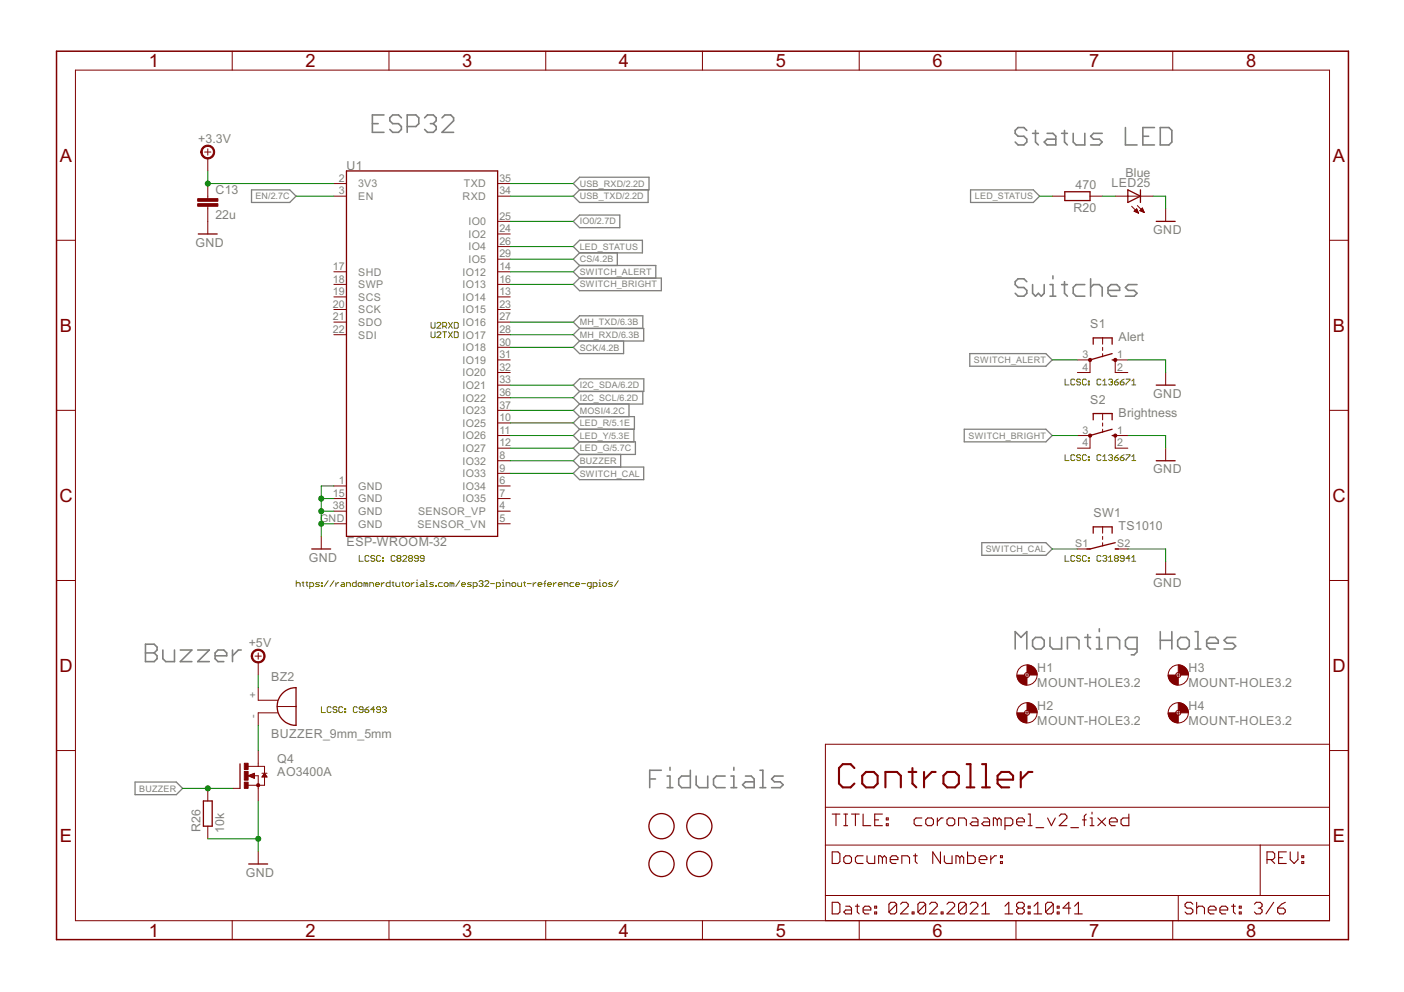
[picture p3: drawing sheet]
<svg xmlns="http://www.w3.org/2000/svg" width="297mm" height="210mm" viewBox="0 0 297 210" stroke-linecap="round" stroke-linejoin="round" font-family="sans-serif">
<g fill="none" stroke="#808000" stroke-width=".21">
<path d="M91.2 68.2v1l.2 .2h.4l.2-.2v-1M91.2 70.2v1l.2 .2h.4l.2-.2v-1M92.4 68.4l.2-.2h.4l.3 .2v.2l-.9 .8h.9M92.4 70.4l.2-.2h.4l.3 .2v.2l-.9 .8h.9M93.7 69h.6l.2-.2v-.4l-.2-.2h-.6v1.2M93.7 70.2h.8M94.1 69l.4 .4M94.1 70.2v1.2M94.9 68.2l.8 1.2M94.9 70.2l.8 1.2M95.7 68.2l-.8 1.2M95.7 70.2l-.8 1.2"/>
<path d="M96.1 68.2h.6l.2 .2v.8l-.2 .2h-.6zM96.1 70.2h.6l.2 .2v.8l-.2 .2h-.6zM225.3 80.2v1.2h.9M225.3 96.2v1.3h.9M227.4 80.4l-.2-.2h-.4l-.2 .2v.8l.2 .2h.4l.2-.2M227.4 96.4l-.2-.2h-.4l-.2 .2v.8l.2 .3h.4l.2-.3M228.6 80.4l-.2-.2h-.4l-.2 .2 .2 .4h.4l.2 .2-.2 .4h-.4l-.2-.2M228.6 96.4l-.2-.2h-.4l-.2 .2 .2 .4h.4l.2 .2-.2 .5h-.4l-.2-.3M229.8 80.4l-.2-.2h-.4l-.2 .2v.8l.2 .2h.4l.2-.2M229.8 96.4l-.2-.2h-.4l-.2 .2v.8l.2 .3h.4l.2-.3M230.3 81.2h.2v.2h-.2zM230.3 80.6h.2v.2h-.2z"/>
<path d="M230.3 96.6h.2v.2h-.2zM230.3 97.2h.2v.3h-.2zM232.9 80.4l-.2-.2h-.4l-.2 .2v.8l.2 .2h.4l.2-.2M232.9 96.4l-.2-.2h-.4l-.2 .2v.8l.2 .3h.4l.2-.3M233.3 81.4h.8M233.3 80.6l.4-.4v1.2M233.3 96.6l.4-.4v1.3M233.3 97.5h.8M234.5 80.4l.3-.2h.4l.2 .2-.2 .4M234.5 96.4l.3-.2h.4l.2 .2-.2 .4M234.9 80.8h.3M234.9 96.8h.3"/>
<path d="M235.2 80.8l.2 .2-.2 .4h-.4l-.3-.2M235.2 96.8l.2 .2-.2 .5h-.4l-.3-.3M235.8 80.8h.6l.2 .4-.2 .2h-.4l-.2-.2zM235.8 96.8h.6l.2 .4-.2 .3h-.4l-.2-.3zM236.6 80.2l-.8 .6M236.6 96.2l-.8 .6M237 80.8h.6l.2 .4-.2 .2h-.4l-.2-.2zM237 96.8h.6l.2 .4-.2 .3h-.4l-.2-.3zM237.8 80.2l-.8 .6M237.8 96.2l-.8 .6M238.2 80.2h.9v.2l-.9 .8v.2M238.2 96.2h.9v.2l-.9 .8v.3"/>
<path d="M239.5 81.4h.8M239.5 80.6l.4-.4v1.2M239.5 96.6l.4-.4v1.3M239.5 97.5h.8M76 117.5v1.3h.8M78.1 117.8l-.2-.3h-.5l-.2 .3v.8l.2 .2h.5l.2-.2M79.3 117.8l-.2-.3h-.4l-.2 .5 .2 .2h.4l.2 .4-.2 .2h-.4l-.2-.2M80.5 117.8l-.2-.3h-.4l-.2 .3v.8l.2 .2h.4l.2-.2M80.9 118.6h.2v.2h-.2zM80.9 118h.2v.2h-.2zM83.6 117.8l-.2-.3h-.4l-.2 .3v.8l.2 .2h.4l.2-.2M84.2 118.2l-.2 .2 .2 .4h.4l.2-.2-.2-.4"/>
<path d="M84.2 118.2l-.2-.2 .2-.5h.4l.2 .3-.2 .4M84.2 118.2h.4M85.2 117.8l.2-.3h.4l.2 .3v.2l-.8 .8h.8M86.7 118.2l-.3 .2 .3 .4h.4l.2-.2-.2-.4M86.7 118.2l-.3-.2 .3-.5h.4l.2 .3-.2 .4M86.7 118.2h.4M88.5 118.2h-.6l-.2-.2 .2-.5h.4l.2 .3v.8l-.2 .2h-.4l-.2-.2M89.7 118.2h-.6l-.2-.2 .2-.5h.4l.2 .3v.8l-.2 .2h-.4l-.2-.2M225.3 117.5v1.3h.9M227.4 117.8l-.2-.3h-.4l-.2 .3v.8l.2 .2h.4l.2-.2M228.6 117.8l-.2-.3h-.4l-.2 .5 .2 .2h.4l.2 .4-.2 .2h-.4l-.2-.2M229.8 117.8l-.2-.3h-.4l-.2 .3v.8l.2 .2h.4l.2-.2"/>
<path d="M230.3 118.6h.2v.2h-.2zM230.3 118h.2v.2h-.2zM232.9 117.8l-.2-.3h-.4l-.2 .3v.8l.2 .2h.4l.2-.2M233.3 117.8l.2-.3h.4l.2 .3-.2 .4M233.7 118.2h.2M233.9 118.2l.2 .2-.2 .4h-.4l-.2-.2M234.5 118.8h.9M234.5 118l.4-.5v1.3M236 118.2l-.2 .2 .2 .4h.4l.2-.2-.2-.4M236 118.2l-.2-.2 .2-.5h.4l.2 .3-.2 .4M236 118.2h.4M237.8 118.2h-.6l-.2-.2 .2-.5h.4l.2 .3v.8l-.2 .2h-.4l-.2-.2"/>
<path d="M239.1 118.2h-.9l.6-.7v1.3M239.5 118.8h.8M239.5 118l.4-.5v1.3M62.7 122.9v1.2M62.7 123.5l.2-.2h.4l.2 .2v.6M63.9 123.3h.4M64.1 123.1v.8l.2 .2M64.7 123.3h.4M64.9 123.1v.8l.2 .2M65.5 124.1h.6l.3-.2v-.4l-.3-.2h-.6v1.2M67.6 123.3h-.6l-.2 .2 .8 .4-.2 .2h-.6M68 123.3h.2v.2h-.2z"/>
<path d="M68 123.9h.2v.2h-.2zM69.4 122.9l-.8 1.2M70.7 122.9l-.9 1.2M71.1 123.3v.8M71.7 123.3l-.6 .4M72.3 123.3h.4l.2 .2v.6h-.6l-.2-.2 .2-.2h.6M73.3 124.1v-.8h.6l.2 .2v.6M75.4 122.9v1.2h-.7l-.2-.2v-.4l.2-.2h.7M75.8 123.5l.2-.2h.4l.2 .2v.4l-.2 .2h-.4l-.2-.2zM77.4 123.5l-.4-.2v.8M77.4 123.5v.6M77.4 123.5l.2-.2 .2 .2v.6"/>
<path d="M78.2 124.1v-.8h.6l.2 .2v.6M79.5 123.7h.8l-.2-.4h-.4l-.2 .2v.4l.2 .2h.4M80.7 123.3v.8M81.3 123.3h-.2l-.4 .4M82.5 122.9v1.2h-.6l-.2-.2v-.4l.2-.2h.6M82.9 123.3h.4M83.1 123.1v.8l.2 .2M83.8 123.3v.6l.1 .2h.7v-.8M85 123.3h.4M85.2 123.1v.8l.2 .2M85.8 123.5l.2-.2h.4l.2 .2v.4l-.2 .2h-.4l-.2-.2zM87 123.3v.8"/>
<path d="M87.6 123.3l-.6 .4M88.1 123.3h.1v.8M88.1 124.1h.4M88.2 122.7v.2M89.1 123.3h.4l.2 .2v.6h-.6l-.2-.2 .2-.2h.6M90.1 124.1h.4M90.1 122.9h.2v1.2M91.7 123.3h-.6l-.2 .2 .8 .4-.2 .2h-.6M92.1 123.9h.3v.2h-.3zM93.6 123.3h-.6l-.2 .2v.4l.2 .2h.6M94 123.5l.2-.2h.4l.2 .2v.4l-.2 .2h-.4l-.2-.2zM95.6 123.5l-.4-.2v.8"/>
<path d="M95.6 123.5v.6M95.6 123.5l.2-.2 .2 .2v.6M97.3 122.9l-.9 1.2M97.7 123.7h.8l-.2-.4h-.4l-.2 .2v.4l.2 .2h.4M99.7 123.3h-.6l-.2 .2 .8 .4-.2 .2h-.6M100.1 124.1h.6l.2-.2v-.4l-.2-.2h-.6v1.2M101.3 123.1l.3-.2h.4l.2 .2-.2 .4M101.7 123.5h.3M102 123.5l.2 .2-.2 .4h-.4l-.3-.2M102.6 123.1l.2-.2h.4l.2 .2v.2l-.8 .8h.8M103.8 123.5h.8M105 124.1h.6l.3-.2v-.4l-.3-.2h-.6v1.2"/>
<path d="M106.3 123.3h.2v.8M106.3 124.1h.4M106.5 122.7v.2M107.1 124.1v-.8h.6l.2 .2v.6M108.5 123.3h.4l.2 .2v.4l-.2 .2h-.4l-.2-.2v-.4zM109.5 123.3v.6l.2 .2h.6v-.8M110.8 123.3h.4M111 123.1v.8l.2 .2M111.6 123.5h.8M112.8 123.3v.8M113.4 123.3l-.6 .4M113.8 123.7h.8l-.2-.4h-.4l-.2 .2v.4l.2 .2h.4"/>
<path d="M115.1 123.5h.4M115.5 122.9l-.2 .2v1M115.9 123.7h.8l-.2-.4h-.4l-.2 .2v.4l.2 .2h.4M117.1 123.3v.8M117.7 123.3l-.6 .4M118.1 123.7h.8l-.2-.4h-.4l-.2 .2v.4l.2 .2h.4M119.4 124.1v-.8h.6l.2 .2v.6M121.4 123.3h-.6l-.2 .2v.4l.2 .2h.6M121.8 123.7h.8l-.2-.4h-.4l-.2 .2v.4l.2 .2h.4M123 123.5h.8M125.1 124.1h-.6l-.2-.2v-.4l.2-.2h.6v1l-.4 .2M125.5 124.1h.6l.2-.2v-.4l-.2-.2h-.6v1.2"/>
<path d="M126.7 123.3h.2v.8M126.7 124.1h.4M126.9 122.7v.2M127.5 123.5l.2-.2h.4l.3 .2v.4l-.3 .2h-.4l-.2-.2zM129.6 123.3h-.6l-.2 .2 .8 .4-.2 .2h-.6M130.8 122.9l-.8 1.2M68 149.5v1.3h.8M70.1 149.8l-.3-.3h-.4l-.2 .3v.8l.2 .2h.4l.3-.2M71.3 149.8l-.2-.3h-.4l-.2 .3 .2 .4h.4l.2 .2-.2 .4h-.4l-.2-.2M72.5 149.8l-.2-.3h-.4l-.2 .3v.8l.2 .2h.4l.2-.2M72.9 150.6h.2v.2h-.2zM72.9 149.9h.2v.3h-.2z"/>
<path d="M75.6 149.8l-.2-.3h-.4l-.2 .3v.8l.2 .2h.4l.2-.2M76.8 150.2h-.6l-.2-.3 .2-.4h.4l.2 .3v.8l-.2 .2h-.4l-.2-.2M77.2 150.2h.6l.2 .4-.2 .2h-.4l-.2-.2zM78 149.5l-.8 .7M79.3 150.2h-.9l.7-.7v1.3M80.5 150.2h-.6l-.2-.3 .2-.4h.4l.2 .3v.8l-.2 .2h-.4l-.2-.2M80.9 149.8l.2-.3h.4l.2 .3-.2 .4M81.3 150.2h.2M81.5 150.2l.2 .2-.2 .4h-.4l-.2-.2"/>
</g>
<g fill="none" stroke="#808080" stroke-width=".34">
<path d="M78.8 26.2h1.2M81.2 24.3h-2.4v3.7h2.4M84.9 24.9l-.6-.6h-1.2l-.6 .6v.6l.6 .7h1.2l.6 .6v.6l-.6 .6h-1.2l-.6-.6M86.1 26.8h1.9l.6-.6v-1.3l-.6-.6h-1.9v3.7M89.8 24.9l.6-.6h1.3l.6 .6v.6l-.6 .7M91.1 26.2h.6M91.7 26.2l.6 .6v.6l-.6 .6h-1.3l-.6-.6M93.5 24.9l.6-.6h1.3l.6 .6v.6l-2.5 2.5h2.5M217.2 27.6l-.6-.6h-1.2l-.6 .6v.6l.6 .6h1.2l.6 .6v.7l-.6 .6h-1.2l-.6-.6M218.5 28.2h1.2M219.1 27.6v2.5l.6 .6M221.5 28.2h1.3l.6 .6v1.9h-1.9l-.6-.6 .6-.7h1.9"/>
<path d="M224.6 28.2h1.2M225.2 27.6v2.5l.6 .6M227.1 28.2v1.9l.6 .6h1.8v-2.5M233.2 28.2h-1.8l-.7 .6 .7 .6h1.2l.6 .7-.6 .6h-1.9M238.1 27v3.7h2.5M241.8 28.8h1.2M244.2 27h-2.4v3.7h2.4M245.5 27h1.8l.6 .6v2.5l-.6 .6h-1.8zM217.2 59.6l-.6-.6h-1.2l-.6 .6v.6l.6 .6h1.2l.6 .6v.7l-.6 .6h-1.2l-.6-.6M222.8 58.4v.6M225.2 59.6v2.5l.6 .6M230.7 59v3.7"/>
<path d="M218.5 60.2v1.9l.6 .6 .6-.6 .6 .6 .6-.6v-1.9M222.1 62.7h1.3M222.1 60.2h.7v2.5M224.6 60.2h1.2M229.5 60.2h-1.8l-.6 .6v1.3l.6 .6h1.8M230.7 60.8l.7-.6h1.2l.6 .6v1.9M234.4 61.4h2.5v-.6l-.6-.6h-1.3l-.6 .6v1.3l.6 .6h1.3M240.6 60.2h-1.9l-.6 .6 .6 .6h1.2l.7 .7-.7 .6h-1.8M30.8 136.3h1.8l.6 .6v.6l-.6 .7 .6 .6v.6l-.6 .6h-1.8zM30.8 138.2h1.8M34.5 137.5v1.9l.6 .6h1.8v-2.5M38.1 137.5h2.5l-2.5 2.5h2.5"/>
<path d="M41.8 137.5h2.5l-2.5 2.5h2.5M45.5 138.8h2.5v-.6l-.7-.7h-1.2l-.6 .7v1.2l.6 .6h1.2M49.2 137.5v2.5M51 137.5h-.6l-1.2 1.3M214.8 137.3v-3.7l1.2 1.3 1.2-1.3v3.7M219.1 134.9h1.2l.6 .6v1.2l-.6 .6h-1.2l-.6-.6v-1.2zM222.1 134.9v1.8l.7 .6h1.8v-2.4M225.8 137.3v-2.4h1.9l.6 .6v1.8M229.5 134.9h1.2M230.1 134.3v2.4l.6 .6M232 137.3h1.2M232 134.9h.6v2.4"/>
<path d="M232.6 133v.6M234.4 137.3v-2.4h1.9l.6 .6v1.8M240.6 137.3h-1.9l-.6-.6v-1.2l.6-.6h1.9v3l-.7 .7h-.6M245.5 133.6v3.7M245.5 135.5h2.4M247.9 133.6v3.7M249.2 135.5l.6-.6h1.2l.6 .6v1.2l-.6 .6h-1.2l-.6-.6zM252.8 137.3h1.3M252.8 133.6h.6v3.7M255.3 136.1h2.4v-.6l-.6-.6h-1.2l-.6 .6v1.2l.6 .6h1.2M261.4 134.9h-1.8l-.6 .6 .6 .6h1.2l.6 .6-.6 .6h-1.8M137.5 164.8h1.2"/>
<path d="M139.9 163h-2.4v3.7M141.1 164.2h.7v2.5M141.1 166.7h1.3M141.8 162.4v.6M146 163v3.7h-1.8l-.6-.6v-1.3l.6-.6h1.8M147.3 164.2v1.9l.6 .6h1.8v-2.5M153.4 164.2h-1.8l-.6 .6v1.3l.6 .6h1.8M154.6 164.2h.7v2.5M154.6 166.7h1.3M155.3 162.4v.6M157.7 164.2h1.2l.7 .6v1.9h-1.9l-.6-.6 .6-.7h1.9M160.8 163h.6v3.7"/>
<path d="M160.8 166.7h1.2M165.7 164.2h-1.8l-.7 .6 .7 .6h1.2l.6 .7-.6 .6h-1.9"/>
</g>
<g fill="none" stroke="#808080" stroke-width=".28">
<path d="M121.3 38.8l1.3-1.3h14.7v2.7h-14.7zM53.2 40.2h8.1l1.3 1.3-1.3 1.3h-8.1zM121.3 52.2l1.3-1.4h13.3v2.7h-13.3zM122.6 53.5l-1.3 1.3 1.3 1.4M122.6 56.2h16.1v2.6M122.6 40.2l-1.3 1.3 1.3 1.3h14.5v-2.6M122.6 45.5h8.5v2.7h-8.5l-1.3-1.4zM122.6 56.2l-1.3 1.3 1.3 1.3M122.6 58.8h17.3v2.7h-17.3l-1.3-1.3zM130.6 53.5v2.7M205.3 40.2h13.3l1.3 1.3-1.3 1.3h-13.3zM122.6 69.5l-1.3-1.3 1.3-1.4h13.4v2.7"/>
<path d="M122.6 69.5h13.6v2.7h-13.6M122.6 69.5l-1.3 1.3 1.3 1.4M122.6 72.2l-1.3 1.3 1.3 1.3h9.3v-2.6M205.2 74.8h16.1l1.3 1.4-1.3 1.3h-16.1zM121.3 81.5l1.3-1.3h13.6v2.6h-13.6zM122.6 98.8h13.6v2.7h-13.6l-1.3-1.3zM122.6 85.5l-1.3 1.3 1.3 1.4M122.6 88.2h11.6v2.6h-11.6M122.6 93.5l-1.3 1.3 1.3 1.4M122.6 93.5h11.8v2.7h-11.8M122.6 88.2l-1.3 1.3 1.3 1.3M122.6 90.8l-1.3 1.4 1.3 1.3"/>
<path d="M122.6 96.2l-1.3 1.3 1.3 1.3M122.6 82.8l-1.3 1.4 1.3 1.3M131.3 96.2v2.6M133.1 85.5v2.7M134.1 90.8v2.7M136 82.8v2.7h-13.4M204 90.8h17.3l1.3 1.4-1.3 1.3h-17.3zM207.7 114.8h13.6l1.3 1.4-1.3 1.3h-13.6zM28.6 165.5h8.7l1.3 1.3-1.3 1.3h-8.7z"/>
</g>
<g fill="none" stroke="#800000" stroke-width=".44">
<path d="M180.8 162.5l-.8-.8h-1.7l-.8 .8v3.3l.8 .8h1.7l.8-.8M182.4 164.1l.8-.8h1.7l.8 .8v1.7l-.8 .8h-1.7l-.8-.8zM187.3 166.6v-3.3h2.5l.8 .8v2.5M192.2 163.3h1.7M193 162.5v3.3l.9 .8M195.5 163.3v3.3M198 163.3h-.9l-1.6 1.7M199.6 164.1l.8-.8h1.7l.8 .8v1.7l-.8 .8h-1.7l-.8-.8zM204.5 161.7h.8v4.9M204.5 166.6h1.6M207.8 161.7h.8v4.9M207.8 166.6h1.6"/>
<path d="M211.1 165h3.2v-.9l-.8-.8h-1.6l-.8 .8v1.7l.8 .8h1.6M216 163.3v3.3M218.4 163.3h-.8l-1.6 1.7"/>
</g>
<g fill="none" stroke="#800000" stroke-width=".21">
<path d="M16 14.8h265.3v180h-265.3zM49.1 10.8v4M82.3 10.8v4M115.5 10.8v4M148.6 10.8v4M181.8 10.8v4M214.9 10.8v4M248.1 10.8v4M43.3 32.2h1.3M44 31.5v1.3M44 33.5v2.7M44 38.8v3.2"/>
<path d="M70.6 38.8h2.7M105.3 38.8h2.6M12 50.8h4M44 43.6v5.9M70.6 41.5h2.7M70.6 57.5h2.7M105.3 41.5h2.6M105.3 57.5h2.6M105.3 54.8h2.6M105.3 52.2h2.6M105.3 46.8h2.6M105.3 49.5h2.6"/>
<path d="M222.6 41.5h2.7M230.6 41.5h2.7M235.9 41.5h8M239.4 43.6l1.5 1.5M239.9 44.7l1 .4M239.9 44.7l.6-.5 .4 .9M240 44.7h.7M240.1 44.6h.5M240.2 44.8h.5M240.2 44.4h.4M240.3 44.3h.2M240.5 44.9h.3"/>
<path d="M240.6 43.5l1.5 1.5M240.8 45.1h.1M241.2 44.6h.7M241.3 44.4h.6M241.4 44.7h.6M241.4 44.3h.4M241.6 44.2h.1M241.7 44l.4 1-.9-.4zM241.7 44h.1M241.7 44.8h.3M242 44.9h.1M246.6 44.2v2.6"/>
<path d="M281.3 50.8h4M70.6 62.8h2.7M70.6 60.2h2.7M70.6 70.8h2.7M70.6 68.2h2.7M70.6 65.5h2.7M105.3 62.8h2.6M105.3 60.2h2.6M105.3 78.8h2.6M105.3 76.2h2.6M105.3 73.5h2.6M105.3 70.8h2.6"/>
<path d="M105.3 68.2h2.6M105.3 65.5h2.6M227.9 76.2h2.7v2.6h-2.7M233.3 71.5v1.3M233.3 73.5v.7M233.3 74.8v.7M238.6 76.2h-2.7v2.6h2.7M246.6 78.8v2.7M12 86.8h4M105.3 86.8h2.6M105.3 97.5h2.6M105.3 89.5h2.6"/>
<path d="M105.3 92.2h2.6M105.3 94.8h2.6M105.3 84.2h2.6M105.3 81.5h2.6M227.9 92.2h2.7v2.6h-2.7M233.3 87.5v1.3M233.3 89.5v.7M233.3 90.8v.7M238.6 92.2h-2.7v2.6h2.7M246.6 94.8v2.7M281.3 86.8h4M68 113.5v2.7"/>
<path d="M70.6 102.8h2.7M70.6 108.2h2.7M70.6 110.8h2.7M70.6 105.5h2.7M105.3 102.8h2.6M105.3 108.2h2.6M105.3 110.8h2.6M105.3 105.5h2.6M105.3 100.2h2.6M227.9 116.2h2.7M233.3 111.5v1.3M233.3 113.5v.7"/>
<path d="M233.3 114.8v.7M235.9 116.2h2.7M246.6 118.8v2.7M12 122.8h4M54 138.8h1.3M54.6 138.2v1.3M281.3 122.8h4M12 158.8h4M54.6 140.2v2.6M54.6 145.5v2.7h4.2M54.6 158.8v3.4M58.6 149.5h4"/>
<path d="M58.8 150.8h-4.2v2.7M216.7 142.8h1.1M216.7 150.8h1.1M217.3 142.3v1.1M217.3 150.3v1.1M248.8 142.8h1M248.8 150.8h1M249.3 142.3v1.1M249.3 150.3v1.1M281.3 157.5h-106.7v37.3M281.3 158.8h4M44 166.8v2.7"/>
<path d="M44 174.8v2.7M49.3 166.8h1.5M52.5 164.1l1.3-.5v1.1zM52.5 162.2h3.5v1.4M52.6 164.2h1.2M52.7 164.1h1.1M52.9 164.3h.9M53 163.9h.8M53.2 164.4h.6M53.4 163.8h.4M53.6 164.6h.2M53.7 163.7h.1"/>
<path d="M53.7 164.1h.9v5.4M55.4 163.6h1.1M55.5 164.3h.9M55.6 164.2h.7M55.7 164.1h.6M55.8 163.9h.4M55.8 163.8h.3M55.9 163.7h.1M56 164.3v1.9h-3.5M56 163.6l.5 .8h-1.1zM174.6 178.8h106.7M174.6 170.8h106.7"/>
<path d="M266.6 178.8v10.7M49.1 194.8v4M54.6 180.1v2.7M82.3 194.8v4M115.5 194.8v4M148.6 194.8v4M174.6 189.5h106.7M181.8 194.8v4M214.9 194.8v4M248.1 194.8v4M249.3 189.5v5.3"/>
<circle cx="217.3" cy="142.8" r="2.14"/>
<circle cx="217.3" cy="150.8" r="2.14"/>
<circle cx="217.3" cy="142.8" r=".53"/>
<circle cx="217.3" cy="150.8" r=".53"/>
<circle cx="249.3" cy="142.8" r="2.14"/>
<circle cx="249.3" cy="150.8" r="2.14"/>
<circle cx="249.3" cy="150.8" r=".53"/>
<circle cx="249.3" cy="142.8" r=".53"/>
</g>
<g fill="none" stroke="#800000" stroke-width=".23">
<path d="M176.1 172.3h1.6M176.9 172.3v2.4M178.5 172.3h.8M178.5 174.7h.8M178.9 172.3v2.4M180.1 172.3h1.7M181 172.3v2.4M182.6 172.3v2.4h1.6M185.1 173.5h.8M186.7 172.3h-1.6v2.4h1.6M187.5 174.3h.4v.4h-.4zM187.5 173.1h.4v.4h-.4z"/>
<path d="M195 173.1h-1.2l-.4 .4v.8l.4 .4h1.2M196.3 173.1h.8l.4 .4v.8l-.4 .4h-.8l-.4-.4v-.8zM198.3 173.1v1.6M199.5 173.1h-.4l-.8 .8M200.3 173.5l.5-.4h.8l.4 .4v.8l-.4 .4h-.8l-.5-.4zM202.8 174.7v-1.6h1.2l.4 .4v1.2M205.7 173.1h.8l.4 .4v1.2h-1.2l-.4-.4 .4-.4h1.2M208.1 173.1h.8l.5 .4v1.2h-1.3l-.4-.4 .4-.4h1.3M211 173.5l-.4-.4h-.4v1.6M211 173.5v1.2M211 173.5l.4-.4 .4 .4v1.2M212.6 174.7h1.2l.5-.4v-.8l-.5-.4h-1.2v2.4"/>
<path d="M215.1 173.9h1.6v-.4l-.4-.4h-.8l-.4 .4v.8l.4 .4h.8M217.5 172.3h.5v2.4M217.5 174.7h.9M219.2 175.1h1.6M221.6 173.1l.8 1.6 .9-1.6M224.1 172.7l.4-.4h.8l.4 .4v.4l-1.6 1.6h1.6M226.5 175.1h1.7M229 173.5h.8M229.8 172.3l-.4 .4v2M230.6 174.7h.9M230.6 173.1h.4v1.6M231 171.9v.4"/>
<path d="M232.3 173.1l1.6 1.6M233.9 173.1l-1.6 1.6M234.7 173.9h1.7v-.4l-.5-.4h-.8l-.4 .4v.8l.4 .4h.8M238.8 172.3v2.4h-1.2l-.4-.4v-.8l.4-.4h1.2M176.1 180.3h1.2l.4 .4v1.6l-.4 .4h-1.2zM176.1 190.9h1.2l.4 .4v1.7l-.4 .4h-1.2zM178.5 181.5l.4-.4h.8l.4 .4v.8l-.4 .4h-.8l-.4-.4zM178.9 191.7h.8l.4 .5v1.2h-1.2l-.4-.4 .4-.4h1.2M181 191.7h.8M181.4 191.3v1.7l.4 .4M182.6 192.6h1.6v-.4l-.4-.5h-.8l-.4 .5v.8l.4 .4h.8M182.6 181.1h-1.2l-.4 .4v.8l.4 .4h1.2"/>
<path d="M183.4 181.1v1.2l.4 .4h1.3v-1.6M185.1 193h.4v.4h-.4zM185.1 191.7h.4v.5h-.4zM186.7 181.5l-.4-.4h-.4v1.6M186.7 181.5l.4-.4 .4 .4v1.2M186.7 181.5v1.2M188.3 181.9h1.7v-.4l-.4-.4h-.9l-.4 .4v.8l.4 .4h.9M189.7 191.3v1.7l-.4 .4h-.8l-.4-.4M189.7 191.3l-.4-.4h-.8l-.4 .4v1.7M189.7 191.3l-1.6 1.7M190.5 191.3l.4-.4h.8l.5 .4v.4l-1.7 1.7h1.7M190.8 182.7v-1.6h1.2l.4 .4v1.2"/>
<path d="M193 193h.4v.4h-.4zM193.3 181.1h.8M193.7 180.7v1.6l.4 .4M195.8 191.3v1.7l-.4 .4h-.8l-.4-.4M195.8 191.3l-.4-.4h-.8l-.4 .4v1.7M195.8 191.3l-1.6 1.7M196.7 191.3l.4-.4h.8l.4 .4v.4l-1.6 1.7h1.6M199 180.3v2.4l-1.7-2.4v2.4M199.1 193h.4v.4h-.4zM199.8 181.1v1.2l.4 .4h1.2v-1.6M200.3 191.3l.4-.4h.9l.4 .4v.4l-1.7 1.7h1.7M203.1 181.5l-.5-.4h-.4v1.6"/>
<path d="M203.1 181.5v1.2M203.1 181.5l.4-.4 .4 .4v1.2M204.4 191.3v1.7l-.4 .4h-.8l-.4-.4M204.4 191.3l-.4-.4h-.8l-.4 .4v1.7M204.4 191.3l-1.6 1.7M204.7 180.3v2.4h1.2l.4-.4v-.8l-.4-.4h-1.2M205.3 191.3l.4-.4h.8l.4 .4v.4l-1.6 1.7h1.6M207.2 181.9h1.6v-.4l-.4-.4h-.8l-.4 .4v.8l.4 .4h.8M207.7 193.4h1.6M207.7 191.7l.8-.8v2.5M209.6 181.1v1.6M210.8 181.1h-.4l-.8 .8"/>
<path d="M211.7 182.3h.4v.4h-.4zM211.7 181.1h.4v.4h-.4zM212.6 193.4h1.6M212.6 191.7l.8-.8v2.5M215.5 192.2l-.4 .4v.4l.4 .4h.8l.4-.4v-.4l-.4-.4M215.5 192.2l-.4-.5v-.4l.4-.4h.8l.4 .4v.4l-.4 .5M215.5 192.2h.8M217.5 193h.4v.4h-.4zM217.5 191.7h.4v.5h-.4zM218.8 193.4h1.6M218.8 191.7l.8-.8v2.5M222.8 191.3v1.7l-.4 .4h-.8l-.4-.4"/>
<path d="M222.8 191.3l-.4-.4h-.8l-.4 .4v1.7M222.8 191.3l-1.6 1.7M223.7 193h.4v.4h-.4zM223.7 191.7h.4v.5h-.4zM226.5 192.2h-1.6l1.2-1.3v2.5M227.4 193.4h1.6M227.4 191.7l.8-.8v2.5M252.4 191.3l-.5-.4h-.8l-.4 .4v.4l.4 .5h.8l.5 .4v.4l-.5 .4h-.8l-.4-.4M253.2 192.2l.4-.5h.8l.4 .5v1.2M253.2 190.9v2.5M255.6 192.6h1.7v-.4l-.4-.5h-.8l-.5 .5v.8l.5 .4h.8M258.1 192.6h1.6v-.4l-.4-.5h-.8l-.4 .5v.8l.4 .4h.8"/>
<path d="M260.5 191.7h.9M261 191.3v1.7l.4 .4M262.2 193h.4v.4h-.4zM262.2 191.7h.4v.5h-.4zM265.4 191.3l.4-.4h.8l.4 .4v.4l-.4 .5M266.2 192.2h.4M266.6 192.2l.4 .4v.4l-.4 .4h-.8l-.4-.4M268.1 181.9h1.2l.4-.4v-.8l-.4-.4h-1.2v2.4M268.9 181.9l.8 .8M269.5 190.9l-1.7 2.5M270.3 192.2h1.2l.4 .4v.4l-.4 .4h-.8l-.4-.4zM270.5 181.5h.8"/>
<path d="M271.9 190.9l-.8 .4-.8 .9M272.1 180.3h-1.6v2.4h1.6M273 180.3v1.6l.8 .8 .8-.8v-1.6M275.4 182.3h.4v.4h-.4zM275.4 181.1h.4v.4h-.4z"/>
</g>
<path d="M12 10.8h273.3v188h-273.3z" fill="none" stroke="#800000" stroke-width=".32"/>
<g fill="none" stroke="#800000" stroke-width=".28">
<path d="M73.3 36.2h32v77.3h-32zM42 49.5h4M225.3 40.6h5.3v1.8h-5.3zM238.6 40.2l2.7 1.3-2.7 1.3zM241.3 40.2v2.6M244.6 46.8h4M231.3 72.8v-1.3h4v1.3M235.3 76.2h.6M235.3 74.8l-4.7 1.4M231.3 88.8v-1.3h4v1.3M235.3 92.2h.6M235.3 90.8l-4.7 1.4"/>
<path d="M244.6 81.5h4M244.6 97.5h4M66 116.2h4M231.3 112.8v-1.3h4v1.3M235.9 114.8l-5.3 1.4h-.6M235.9 116.2h.7M244.6 121.5h4M59.6 146.9l.4-.4a4 4 0 0 1 2.6-1v8a4 4 0 0 1-3.6-2.3 4 4 0 0 1 .6-4.3zM43 169.5h1.9v5.3h-1.9zM50.8 161.6v5.2M52.6 182.8h4"/>
<circle cx="140" cy="174.8" r="2.67"/>
<circle cx="148" cy="174.8" r="2.67"/>
<circle cx="140" cy="182.8" r="2.67"/>
<circle cx="148" cy="182.8" r="2.67"/>
</g>
<g fill="#800000" stroke="#800000" stroke-width=".21">
<path d="M217.3 140.7a2.1 2.1 0 0 1 2.1 2.1h-1.6l-.1-.3-.4-.2z" fill-rule="evenodd"/>
<path d="M215.2 142.8h1.5l.3 .5 .3 .1v1.5a2.1 2.1 0 0 1-2.1-2.1z" fill-rule="evenodd"/>
<path d="M217.3 148.7a2.1 2.1 0 0 1 2.1 2.1h-1.6l-.1-.3-.4-.2z" fill-rule="evenodd"/>
<path d="M215.2 150.8h1.5l.3 .5 .3 .1v1.6a2.1 2.1 0 0 1-2.1-2.2z" fill-rule="evenodd"/>
<path d="M249.3 140.7a2.1 2.1 0 0 1 2.1 2.1h-1.6l-.1-.3-.4-.2z" fill-rule="evenodd"/>
<path d="M247.1 142.8h1.7l.2 .5 .3 .1v1.5a2.13 2.13 0 0 1-2.2-2.1z" fill-rule="evenodd"/>
<path d="M249.3 148.7a2.1 2.1 0 0 1 2.1 2.1h-1.6l-.1-.3-.4-.2z" fill-rule="evenodd"/>
<path d="M247.1 150.8h1.7l.2 .5 .3 .1v1.6a2.13 2.13 0 0 1-2.2-2.2z" fill-rule="evenodd"/>
<path d="M53.5 137.9a1.47 1.47 0 0 1 2.4 .2 1.47 1.47 0 0 1-.9 2.2 1.47 1.47 0 0 1-1.9-1.5h.3a1.2 1.2 0 0 1 1.7-1.1 1.2 1.2 0 0 1 .3 2 1.2 1.2 0 0 1-1.9-.6l-.1-.3h-.3z" fill-rule="evenodd"/>
<path d="M42.9 31.2a1.47 1.47 0 0 1 2.3 .2 1.47 1.47 0 0 1-.9 2.2 1.47 1.47 0 0 1-1.8-1.4h.3a1.2 1.2 0 0 1 1.6-1.2 1.2 1.2 0 0 1 .3 2 1.2 1.2 0 0 1-1.9-.6v-.2h-.3z" fill-rule="evenodd"/>
<circle cx="54.6" cy="166.1" r=".35"/>
<circle cx="230.6" cy="76.2" r=".35"/>
<circle cx="236" cy="76.2" r=".35"/>
<circle cx="230.6" cy="92.2" r=".35"/>
<circle cx="236" cy="92.2" r=".35"/>
</g>
<g fill="#800000" stroke="#800000" stroke-width=".21">
<path d="M51.7 165.5h.8v1.3h-.8z"/>
<path d="M51.7 161.5h.8v1.3h-.8z"/>
<path d="M51.7 163.2h.8v1.9h-.8z"/>
<path d="M41.8 43.1h4.3v.5h-4.3z"/>
<path d="M41.8 42h4.3v.6h-4.3z"/>
</g>
<g fill="none" stroke="#008000" stroke-width=".21">
<path d="M44 36.2v2.6h26.6M107.9 38.8h13.4M62.6 41.5h8M107.9 41.5h13.4M107.9 54.8h13.4M107.9 46.8h13.4M107.9 52.2h13.4M107.9 57.5h13.4M219.9 41.5h2.7M233.3 41.5h2.6M243.9 41.5h2.7v2.7M107.9 68.2h13.4"/>
<path d="M107.9 70.8h13.4M107.9 73.5h13.4M107.9 60.2h13.4M222.6 76.2h5.3M238.6 76.2h8v2.6M107.9 92.2h13.4M107.9 86.8h13.4M107.9 94.8h13.4M107.9 89.5h13.4M107.9 97.5h13.4M107.9 81.5h13.4M107.9 84.2h13.4"/>
<path d="M222.6 92.2h5.3M238.6 92.2h8v2.6M68 110.8h2.6M68 108.2h2.6M68 105.5h2.6M70.6 102.8h-2.6v10.7M107.9 100.2h13.4M222.6 116.2h5.3M238.6 116.2h8v2.6M54.6 142.8v2.7M54.6 153.5v5.3M38.6 166.8h10.7"/>
<path d="M44 177.5h10.6M54.6 169.5v10.6"/>
</g>
<g fill="#008000" stroke="#008000" stroke-width=".21">
<circle cx="54.6" cy="177.5" r=".53"/>
<circle cx="68" cy="110.8" r=".53"/>
<circle cx="68" cy="108.2" r=".53"/>
<circle cx="68" cy="105.5" r=".53"/>
<circle cx="44" cy="166.8" r=".53"/>
<circle cx="44" cy="38.8" r=".53"/>
</g>
<g font-size="4.3" fill="#800000">
<text x="31.5" y="14.2">1</text>
<text x="64.6" y="14.2">2</text>
<text x="97.8" y="14.2">3</text>
<text x="131" y="14.2">4</text>
<text x="164.1" y="14.2">5</text>
<text x="197.3" y="14.2">6</text>
<text x="230.5" y="14.2">7</text>
<text x="263.6" y="14.2">8</text>
<text x="12.7" y="34.2">A</text>
<text x="282" y="34.2">A</text>
<text x="12.7" y="70.2">B</text>
<text x="282" y="70.2">B</text>
<text x="12.6" y="106.2">C</text>
<text x="281.9" y="106.2">C</text>
<text x="12.6" y="142.2">D</text>
<text x="281.9" y="142.2">D</text>
<text x="12.7" y="178.2">E</text>
<text x="282" y="178.2">E</text>
<text x="31.5" y="198.2">1</text>
<text x="64.6" y="198.2">2</text>
<text x="97.8" y="198.2">3</text>
<text x="131" y="198.2">4</text>
<text x="164.1" y="198.2">5</text>
<text x="197.3" y="198.2">6</text>
<text x="230.5" y="198.2">7</text>
<text x="263.6" y="198.2">8</text>
</g>
<g font-size="2.9" fill="#808080">
<text x="42" y="30.2">+3.3V</text>
<text x="73.3" y="35.9">U1</text>
<text x="45.6" y="41.1">C13</text>
<text x="227.6" y="39.9">470</text>
<text x="235.2" y="39.6">LED25</text>
<text x="238.1" y="37.4">Blue</text>
<text x="45.6" y="46.4">22u</text>
<text x="227.1" y="44.9">R20</text>
<text x="41.3" y="52.2">GND</text>
<text x="244" y="49.5">GND</text>
<text x="230.7" y="69.5">S1</text>
<text x="236.7" y="72.2">Alert</text>
<text x="230.7" y="85.5">S2</text>
<text x="236.7" y="88.2">Brightness</text>
<text x="244" y="84.2">GND</text>
<text x="244" y="100.2">GND</text>
<text x="231.3" y="109.5">SW1</text>
<text x="236.7" y="112.2">TS1010</text>
<text x="65.3" y="118.8">GND</text>
<text x="73.3" y="115.6">ESP-WROOM-32</text>
<text x="244" y="124.2">GND</text>
<text x="52.6" y="136.8">+5V</text>
<text x="219.5" y="142.2">H1</text>
<text x="251.5" y="142.2">H3</text>
<text x="57.3" y="144.2">BZ2</text>
<text x="219.5" y="145.4">MOUNT-HOLE3.2</text>
<text x="251.5" y="145.4">MOUNT-HOLE3.2</text>
<text x="219.5" y="153.4">MOUNT-HOLE3.2</text>
<text x="219.5" y="150.2">H2</text>
<text x="251.5" y="153.4">MOUNT-HOLE3.2</text>
<text x="251.5" y="150.2">H4</text>
<text x="57.3" y="156.2">BUZZER_9mm_5mm</text>
<text x="58.7" y="161.5">Q4</text>
<text x="58.7" y="164.2">AO3400A</text>
<text x="42.4" y="176.1" transform="rotate(-90 42.4 176.1)">R26</text>
<text x="47.4" y="176.2" transform="rotate(-90 47.4 176.2)">10k</text>
<text x="52" y="185.5">GND</text>
</g>
<g font-size="2.5" fill="#808080">
<text x="71.7" y="38.5">2</text>
<text x="71.7" y="41.1">3</text>
<text x="75.7" y="39.6">3V3</text>
<text x="98.2" y="39.6">TXD</text>
<text x="105.7" y="38.5">35</text>
<text x="105.7" y="41.1">34</text>
<text x="75.8" y="42.3">EN</text>
<text x="97.9" y="42.3">RXD</text>
<text x="99.1" y="47.6">IO0</text>
<text x="105.7" y="46.5">25</text>
<text x="99.1" y="53">IO4</text>
<text x="99.1" y="50.3">IO2</text>
<text x="105.7" y="51.8">26</text>
<text x="105.7" y="49.1">24</text>
<text x="70.4" y="57.1">17</text>
<text x="70.4" y="59.8">18</text>
<text x="75.8" y="58.3">SHD</text>
<text x="97.9" y="58.3">IO12</text>
<text x="99.1" y="55.6">IO5</text>
<text x="105.7" y="57.1">14</text>
<text x="105.7" y="59.8">16</text>
<text x="105.7" y="54.5">29</text>
<text x="70.4" y="62.5">19</text>
<text x="70.4" y="65.1">20</text>
<text x="75.8" y="61">SWP</text>
<text x="75.8" y="63.6">SCS</text>
<text x="97.9" y="63.6">IO14</text>
<text x="97.9" y="61">IO13</text>
<text x="105.7" y="62.5">13</text>
<text x="105.7" y="65.1">23</text>
<text x="70.4" y="70.5">22</text>
<text x="70.4" y="67.8">21</text>
<text x="75.8" y="71.6">SDI</text>
<text x="75.8" y="69">SDO</text>
<text x="75.8" y="66.3">SCK</text>
<text x="97.9" y="71.6">IO17</text>
<text x="97.9" y="69">IO16</text>
<text x="97.9" y="66.3">IO15</text>
<text x="105.7" y="70.5">28</text>
<text x="105.7" y="67.8">27</text>
<text x="97.9" y="77">IO19</text>
<text x="97.9" y="74.3">IO18</text>
<text x="105.7" y="75.8">31</text>
<text x="105.7" y="73.1">30</text>
<text x="229" y="75.8">3</text>
<text x="236.3" y="75.8">1</text>
<text x="97.9" y="82.3">IO21</text>
<text x="97.9" y="79.6">IO20</text>
<text x="105.7" y="83.8">36</text>
<text x="105.7" y="81.1">33</text>
<text x="105.7" y="78.5">32</text>
<text x="229" y="78.5">4</text>
<text x="236.3" y="78.5">2</text>
<text x="97.9" y="87.6">IO23</text>
<text x="97.9" y="85">IO22</text>
<text x="105.7" y="89.1">10</text>
<text x="105.7" y="86.5">37</text>
<text x="97.9" y="90.3">IO25</text>
<text x="97.9" y="93">IO26</text>
<text x="97.9" y="95.6">IO27</text>
<text x="105.7" y="91.8">11</text>
<text x="105.7" y="94.5">12</text>
<text x="229" y="91.8">3</text>
<text x="229" y="94.5">4</text>
<text x="236.3" y="91.8">1</text>
<text x="236.3" y="94.5">2</text>
<text x="97.9" y="98.3">IO32</text>
<text x="97.9" y="101">IO33</text>
<text x="105.7" y="97.1">8</text>
<text x="105.7" y="99.8">9</text>
<text x="70.4" y="105.1">15</text>
<text x="70.4" y="107.8">38</text>
<text x="71.7" y="102.5">1</text>
<text x="75.8" y="103.6">GND</text>
<text x="75.8" y="106.3">GND</text>
<text x="97.9" y="103.6">IO34</text>
<text x="97.9" y="106.3">IO35</text>
<text x="105.7" y="107.8">4</text>
<text x="105.7" y="102.5">6</text>
<text x="105.7" y="105.1">7</text>
<text x="67.7" y="110.5">GND</text>
<text x="75.8" y="109">GND</text>
<text x="75.8" y="111.6">GND</text>
<text x="88.3" y="111.6">SENSOR_VN</text>
<text x="88.4" y="109">SENSOR_VP</text>
<text x="105.7" y="110.5">5</text>
<text x="227.4" y="115.8">S1</text>
<text x="236.4" y="115.8">S2</text>
<text x="54.3" y="147.8" transform="rotate(-90 54.3 147.8)">+</text>
<text x="54.3" y="151.9" transform="rotate(-90 54.3 151.9)">-</text>
</g>
<g font-size="2.1" fill="#808080">
<text x="122.7" y="39.5">USB_RXD/2.2D</text>
<text x="54" y="42.2">EN/2.7C</text>
<text x="122.7" y="42.2">USB_TXD/2.2D</text>
<text x="122.7" y="47.5">IO0/2.7D</text>
<text x="206.3" y="42.2">LED_STATUS</text>
<text x="122.7" y="52.8">LED_STATUS</text>
<text x="122.7" y="55.5">CS/4.2B</text>
<text x="122.7" y="58.2">SWITCH_ALERT</text>
<text x="122.7" y="60.8">SWITCH_BRIGHT</text>
<text x="122.7" y="68.8">MH_TXD/6.3B</text>
<text x="122.7" y="71.5">MH_RXD/6.3B</text>
<text x="122.7" y="74.2">SCK/4.2B</text>
<text x="206.1" y="76.8">SWITCH_ALERT</text>
<text x="122.7" y="82.2">I2C_SDA/6.2D</text>
<text x="122.7" y="87.5">MOSI/4.2C</text>
<text x="122.7" y="84.8">I2C_SCL/6.2D</text>
<text x="122.7" y="95.5">LED_G/5.7C</text>
<text x="122.7" y="90.2">LED_R/5.1E</text>
<text x="122.7" y="92.8">LED_Y/5.3E</text>
<text x="204.9" y="92.8">SWITCH_BRIGHT</text>
<text x="122.7" y="100.8">SWITCH_CAL</text>
<text x="122.7" y="98.2">BUZZER</text>
<text x="208.6" y="116.8">SWITCH_CAL</text>
<text x="29.5" y="167.5">BUZZER</text>
</g>
</svg>
